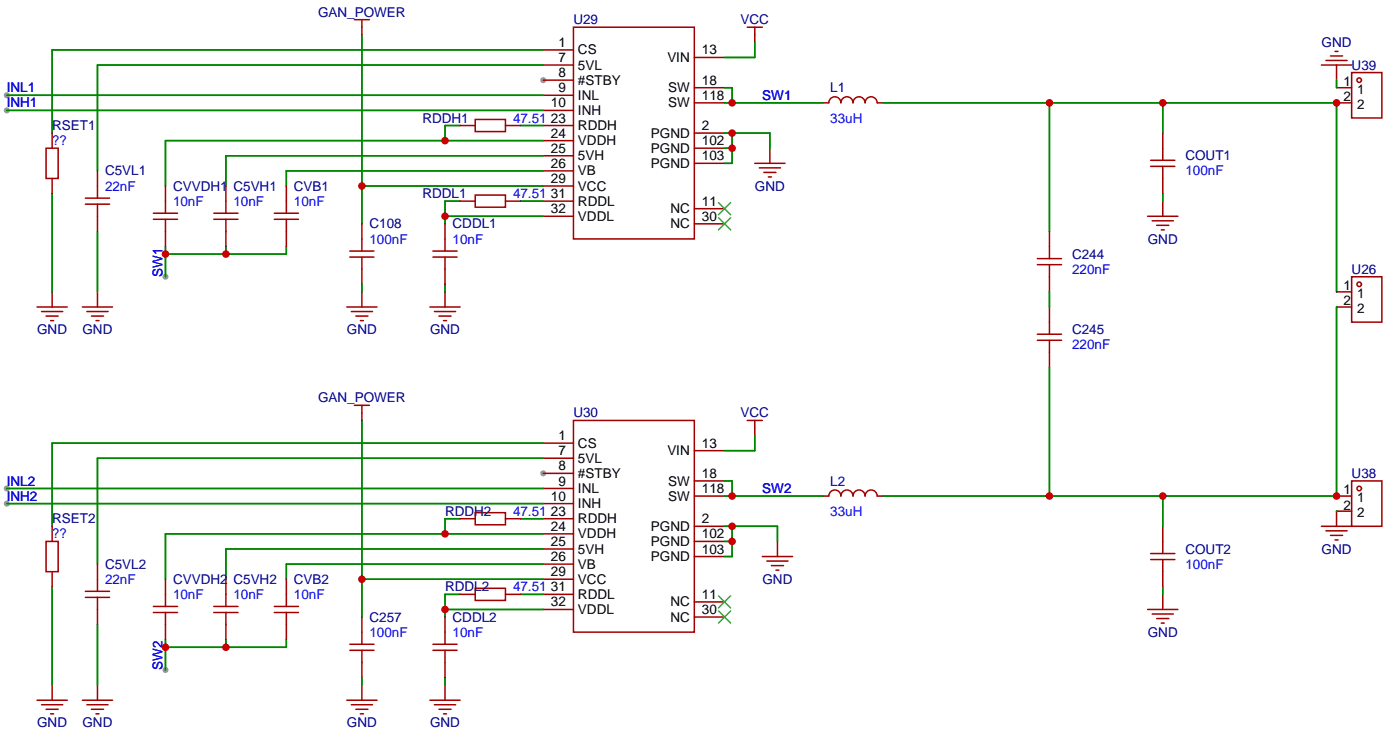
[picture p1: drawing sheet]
<svg xmlns="http://www.w3.org/2000/svg" width="235mm" height="123mm" viewBox="0 0 235 123" stroke-linecap="round" stroke-linejoin="round" font-family="sans-serif">
<g fill="#999">
<circle cx="91.3" cy="13.5" r=".51"/>
<circle cx="91.3" cy="79.5" r=".51"/>
<circle cx="1.1" cy="16" r=".51"/>
<circle cx="1.1" cy="18.5" r=".51"/>
<circle cx="27.8" cy="46.5" r=".51"/>
<circle cx="1.1" cy="82" r=".51"/>
<circle cx="1.1" cy="84.6" r=".51"/>
<circle cx="27.8" cy="112.5" r=".51"/>
</g>
<g fill="none" stroke="#a10000" stroke-width=".25">
<path d="M59.6 3.3h2.5M60.8 3.3v2.5M91.3 8.4h5.1M91.3 10.9h5.1M91.3 13.5h5.1M91.3 16h5.1M91.3 18.5h5.1M96.4 4.6h20.3v35.5h-20.3zM116.7 17.3h5.1M116.7 9.7h5.1M116.7 14.7h5.1M125.6 4.6h2.5"/>
<path d="M126.9 4.6v2.5M138.3 17.3h1a1.02 1.02 0 0 1 1-1 1.02 1.02 0 0 1 1.1 1 1.02 1.02 0 0 1 1-1 1.02 1.02 0 0 1 1 1 1.02 1.02 0 0 1 1-1 1.02 1.02 0 0 1 1 1 1.02 1.02 0 0 1 1-1 1.02 1.02 0 0 1 1 1h1.1M222.1 10.9h5.1M222.9 10.2h3.5M223.6 9.4h2.1M224.4 8.6h.5M224.7 17.3h2.5M224.7 14.7h2.5M224.7 10.9v2.6M227.2 12.2h5.1v7.6h-5.1zM7.7 24.9h2.1v5.1h-2.1zM8.8 22.4v2.5"/>
<path d="M8.8 30v2.5M14.4 34.3h4M14.4 33.3h4M16.4 28.7v4.6M16.4 34.3v4.6M25.8 36.8h4M25.8 35.8h4M27.8 31.2v4.6M27.8 36.8v4.6M35.9 36.8h4.1M35.9 35.8h4.1M38 31.2v4.6"/>
<path d="M38 36.8v4.6M46.1 36.8h4.1M46.1 35.8h4.1M48.1 31.2v4.6M48.1 36.8v4.6M60.8 37.6v4.6M74.8 37.6v4.6M77.3 21.1h2.6M77.3 33.8h2.6M79.9 20.1h5.1v2h-5.1zM79.9 32.8h5.1v2h-5.1zM85 21.1h2.5"/>
<path d="M85 33.8h2.5M91.3 36.3h5.1M91.3 21.1h5.1M91.3 23.6h5.1M91.3 26.2h5.1M91.3 28.7h5.1M91.3 31.2h5.1M91.3 33.8h5.1M116.7 35.1h5.1M116.7 22.4h5.1M116.7 37.6h5.1M116.7 24.9h5.1"/>
<path d="M116.7 27.4h5.1M126.9 27.4h5.1M127.6 28.2h3.6M128.4 29h2M129.2 29.7h.5M129.4 24.9v2.5M176.4 38.9v4.5M192.9 36.3h5.1M193.4 27.9h4.1M193.4 26.9h4.1M193.7 37.1h3.5M194.4 37.8h2.1"/>
<path d="M195.2 38.6h.5M195.5 22.4v4.5M195.5 27.9v4.6M195.5 33.8v2.5M6.2 51.6h5.1M7 52.3h3.5M7.7 53.1h2.1M8.5 53.8h.5M8.8 49v2.6M13.8 51.6h5.1M14.6 52.3h3.6M15.4 53.1h2"/>
<path d="M16.1 53.8h.5M16.4 49v2.6M58.3 51.6h5.1M58.8 42.2h4.1M58.8 43.2h4.1M59.1 52.3h3.5M59.8 53.1h2M60.6 53.8h.5M60.8 43.2v4.6M60.8 49v2.6M72.3 51.6h5M72.8 42.2h4"/>
<path d="M72.8 43.2h4M73 52.3h3.6M73.8 53.1h2M74.5 53.8h.6M74.8 43.2v4.6M74.8 49v2.6M174.4 44.5h4M174.4 43.4h4M174.4 57.2h4M174.4 56.1h4M176.4 44.5v4.5M176.4 51.6v4.5"/>
<path d="M176.4 57.2v4.5M224.7 49h2.5M224.7 51.6h2.5M227.2 46.5h5.1v7.6h-5.1zM59.6 68.1h2.5M60.8 68.1v2.5M91.3 74.4h5.1M91.3 77h5.1M91.3 79.5h5.1M96.4 70.6h20.3v35.6h-20.3zM116.7 75.7h5.1M125.6 70.6h2.5"/>
<path d="M126.9 70.6v2.6M7.7 90.9h2.1v5.1h-2.1zM8.8 88.4v2.5M8.8 96v2.6M14.4 99.3h4M16.4 94.7v4.6M27.8 97.3v4.6M38 97.3v4.6M48.1 97.3v4.6M77.3 87.1h2.6M77.3 99.8h2.6M79.9 86.1h5.1v2h-5.1z"/>
<path d="M79.9 98.8h5.1v2h-5.1zM85 87.1h2.5M85 99.8h2.5M91.3 82h5.1M91.3 84.6h5.1M91.3 87.1h5.1M91.3 89.7h5.1M91.3 92.2h5.1M91.3 94.7h5.1M91.3 97.3h5.1M91.3 99.8h5.1M116.7 83.3h5.1"/>
<path d="M116.7 80.8h5.1M116.7 88.4h5.1M116.7 90.9h5.1M116.7 93.5h5.1M128.1 93.5h5.1M128.9 94.2h3.6M129.7 95h2M130.4 95.8h.5M130.7 90.9v2.6M138.3 83.3h1M139.3 83.3a1.02 1.02 0 0 1 1-1 1.02 1.02 0 0 1 1.1 1M141.4 83.3a1.02 1.02 0 0 1 1-1 1.02 1.02 0 0 1 1 1"/>
<path d="M143.4 83.3a1.02 1.02 0 0 1 1-1 1.02 1.02 0 0 1 1 1M145.4 83.3a1.02 1.02 0 0 1 1-1 1.02 1.02 0 0 1 1 1h1.1M193.4 94h4.1M193.4 93h4.1M195.5 88.4v4.6M195.5 94v4.6M195.5 99.8v2.6M222.1 88.4h5.1M222.9 89.2h3.5M223.6 89.9h2.1M224.4 90.7h.5M224.7 83.3h2.5"/>
<path d="M227.2 80.8h5.1v7.6h-5.1zM227.2 85.9h-2.5v2.5M6.2 117.6h5.1M7 118.4h3.5M7.7 119.1h2.1M8.5 119.9h.5M8.8 115.1v2.5M13.8 117.6h5.1M14.4 100.3h4M14.6 118.4h3.6M15.4 119.1h2M16.1 119.9h.5"/>
<path d="M16.4 100.3v4.6M16.4 115.1v2.5M25.8 102.9h4M25.8 101.9h4M27.8 102.9v4.5M35.9 102.9h4.1M35.9 101.9h4.1M38 102.9v4.5M46.1 102.9h4.1M46.1 101.9h4.1M48.1 102.9v4.5M58.3 117.6h5.1"/>
<path d="M58.8 108.2h4.1M58.8 109.2h4.1M59.1 118.4h3.5M59.8 119.1h2M60.6 119.9h.5M60.8 103.6v4.6M60.8 109.2v4.6M60.8 115.1v2.5M72.3 117.6h5M72.8 108.2h4M72.8 109.2h4M73 118.4h3.6"/>
<path d="M73.8 119.1h2M74.5 119.9h.6M74.8 103.6v4.6M74.8 109.2v4.6M74.8 115.1v2.5M91.3 102.4h5.1M116.7 101.1h5.1M116.7 103.6h5.1M192.9 102.4h5.1M193.7 103.1h3.5M194.4 103.9h2.1M195.2 104.6h.5"/>
<circle cx="228.5" cy="13.5" r=".38"/>
<circle cx="228.5" cy="47.8" r=".38"/>
<circle cx="228.5" cy="82" r=".38"/>
</g>
<g fill="none" stroke="#008700" stroke-width=".25">
<path d="M1.1 16h90.2M1.1 18.5h90.2M60.8 5.8v31.8M91.3 10.9h-74.9v17.8M91.3 8.4h-82.5v14M121.8 17.3h16.5M121.8 14.7h1.3v2.6M126.9 7.1v2.6h-5.1M148.5 17.3h76.2v31.7M176.4 17.3v21.6M195.5 17.3v5.1M224.7 13.5v1.2"/>
<path d="M8.8 32.5v16.5M16.4 38.9v10.1M60.8 31.2h30.5M74.8 36.3h16.5M77.3 21.1h-2.5v2.5M77.3 33.8h-2.5v3.8M87.5 21.1h3.8M87.5 33.8h3.8M91.3 23.6h-63.5v7.6M91.3 26.2h-53.3v5M91.3 28.7h-43.2v2.5M121.8 22.4h7.6v2.5"/>
<path d="M121.8 24.9h1.3M123.1 22.4v5h-1.3M195.5 32.5v1.3M27.8 41.4v5.1M38 41.4v1.3M48.1 41.4v1.3h-20.3M60.8 47.8v1.2M74.8 47.8v1.2M176.4 49v2.6M224.7 51.6v31.7h-76.2M60.8 70.6v33M91.3 77h-74.9v17.7"/>
<path d="M91.3 74.4h-82.5v14M126.9 73.2v2.5h-5.1M176.4 61.7v21.6M1.1 82h90.2M1.1 84.6h90.2M8.8 98.6v16.5M60.8 97.3h30.5M77.3 87.1h-2.5v2.6M77.3 99.8h-2.5v3.8M87.5 87.1h3.8M87.5 99.8h3.8M91.3 89.7h-63.5v7.6"/>
<path d="M91.3 92.2h-53.3v5.1M91.3 94.7h-43.2v2.6M121.8 80.8h1.3v2.5M121.8 88.4h8.9v2.5M121.8 90.9h1.3M121.8 83.3h16.5M123.1 88.4v5.1h-1.3M195.5 83.3v5.1M195.5 98.6v1.2M224.7 85.9h.1M16.4 104.9v10.2M27.8 107.4v5.1"/>
<path d="M38 107.4v1.3M48.1 107.4v1.3h-20.3M60.8 113.8v1.3M74.8 113.8v1.3M74.8 102.4h16.5"/>
</g>
<path d="M120.8 34l2 2.1M120.8 36.6l2 2M122.8 34l-2 2.1M122.8 36.6l-2 2M120.8 100.1l2 2M120.8 102.6l2 2M122.8 100.1l-2 2M122.8 102.6l-2 2" fill="none" stroke="#3c3" stroke-width=".25"/>
<g fill="#c00">
<circle cx="176.4" cy="17.3" r=".63"/>
<circle cx="195.5" cy="17.3" r=".63"/>
<circle cx="224.7" cy="17.3" r=".63"/>
<circle cx="123.1" cy="22.4" r=".63"/>
<circle cx="123.1" cy="24.9" r=".63"/>
<circle cx="74.8" cy="23.6" r=".63"/>
<circle cx="27.8" cy="42.7" r=".63"/>
<circle cx="38" cy="42.7" r=".63"/>
<circle cx="74.8" cy="36.3" r=".63"/>
<circle cx="60.8" cy="31.2" r=".63"/>
<circle cx="123.1" cy="17.3" r=".63"/>
<circle cx="123.1" cy="88.4" r=".63"/>
<circle cx="123.1" cy="90.9" r=".63"/>
<circle cx="74.8" cy="89.7" r=".63"/>
<circle cx="27.8" cy="108.7" r=".63"/>
<circle cx="38" cy="108.7" r=".63"/>
<circle cx="74.8" cy="102.4" r=".63"/>
<circle cx="60.8" cy="97.3" r=".63"/>
<circle cx="123.1" cy="83.3" r=".63"/>
<circle cx="195.5" cy="83.3" r=".63"/>
<circle cx="176.4" cy="83.3" r=".63"/>
<circle cx="224.7" cy="83.3" r=".63"/>
</g>
<g font-size="2.3" fill="#000080">
<text x="53.5" y="2.8">GAN_POWER</text>
<text x="96.4" y="4.1">U29</text>
<text x="124.5" y="4.1">VCC</text>
<text x="222.1" y="7.9">GND</text>
<text x="227.2" y="11.7">U39</text>
<text x="139.6" y="15.5">L1</text>
<text x="8.8" y="21.9">RSET1</text>
<text x="71" y="20.6">RDDH1</text>
<text x="17.7" y="29.5">C5VL1</text>
<text x="199.3" y="26.9">COUT1</text>
<text x="29.1" y="32">CVVDH1</text>
<text x="39.2" y="32">C5VH1</text>
<text x="49.4" y="32">CVB1</text>
<text x="71" y="33.3">RDDL1</text>
<text x="126.9" y="32">GND</text>
<text x="62.1" y="38.4">C108</text>
<text x="76.1" y="38.4">CDDL1</text>
<text x="192.9" y="40.9">GND</text>
<text x="180.2" y="43.4">C244</text>
<text x="227.2" y="46">U26</text>
<text x="6.2" y="56.1">GND</text>
<text x="13.9" y="56.1">GND</text>
<text x="58.3" y="56.1">GND</text>
<text x="72.3" y="56.1">GND</text>
<text x="180.2" y="56.1">C245</text>
<text x="53.5" y="67.6">GAN_POWER</text>
<text x="96.4" y="70.1">U30</text>
<text x="124.5" y="70.1">VCC</text>
<text x="139.6" y="81.5">L2</text>
<text x="227.2" y="80.3">U38</text>
<text x="8.8" y="87.9">RSET2</text>
<text x="74.8" y="86.6">RDDH2</text>
<text x="17.7" y="95.5">C5VL2</text>
<text x="199.3" y="93">COUT2</text>
<text x="222.1" y="93">GND</text>
<text x="29.1" y="98.1">CVVDH2</text>
<text x="39.2" y="98.1">C5VH2</text>
<text x="49.4" y="98.1">CVB2</text>
<text x="74.8" y="99.3">RDDL2</text>
<text x="128.2" y="98.1">GND</text>
<text x="62.1" y="104.4">C257</text>
<text x="76.1" y="104.4">CDDL2</text>
<text x="192.9" y="106.9">GND</text>
<text x="6.2" y="122.2">GND</text>
<text x="13.9" y="122.2">GND</text>
<text x="58.3" y="122.2">GND</text>
<text x="72.3" y="122.2">GND</text>
</g>
<g font-size="2.3">
<text x="93.9" y="7.9">1</text>
<text x="93.9" y="10.4">7</text>
<text x="97.2" y="9.2">CS</text>
<text x="97.2" y="11.7">5VL</text>
<text x="112.2" y="10.4">VIN</text>
<text x="118" y="9.2">13</text>
<text x="93.9" y="13">8</text>
<text x="93.9" y="15.5">9</text>
<text x="97.2" y="14.2">#STBY</text>
<text x="97.2" y="16.8">INL</text>
<text x="112.3" y="15.5">SW</text>
<text x="118" y="14.2">18</text>
<text x="118" y="16.8">118</text>
<text x="225.8" y="14.5">1</text>
<text x="225.8" y="17">2</text>
<text x="228.1" y="15.7">1</text>
<text x="92.6" y="18">10</text>
<text x="92.6" y="20.6">23</text>
<text x="92.6" y="23.1">24</text>
<text x="97.2" y="19.3">INH</text>
<text x="97.2" y="21.9">RDDH</text>
<text x="109.4" y="23.1">PGND</text>
<text x="112.3" y="18">SW</text>
<text x="118" y="21.9">2</text>
<text x="228.1" y="18.3">2</text>
<text x="92.6" y="25.7">25</text>
<text x="92.6" y="28.2">26</text>
<text x="97.2" y="24.4">VDDH</text>
<text x="97.2" y="26.9">5VH</text>
<text x="97.2" y="29.5">VB</text>
<text x="109.4" y="25.7">PGND</text>
<text x="109.4" y="28.2">PGND</text>
<text x="118" y="24.4">102</text>
<text x="118" y="26.9">103</text>
<text x="92.6" y="30.7">29</text>
<text x="92.6" y="33.3">31</text>
<text x="92.6" y="35.8">32</text>
<text x="97.2" y="32">VCC</text>
<text x="97.2" y="34.6">RDDL</text>
<text x="112.7" y="35.8">NC</text>
<text x="118" y="34.6">11</text>
<text x="97.2" y="37.1">VDDL</text>
<text x="112.7" y="38.4">NC</text>
<text x="118" y="37.1">30</text>
<text x="225.8" y="48.8">1</text>
<text x="225.8" y="51.3">2</text>
<text x="228.1" y="50">1</text>
<text x="228.1" y="52.6">2</text>
<text x="93.9" y="73.9">1</text>
<text x="93.9" y="76.5">7</text>
<text x="97.2" y="75.2">CS</text>
<text x="97.2" y="77.7">5VL</text>
<text x="112.2" y="76.5">VIN</text>
<text x="118" y="75.2">13</text>
<text x="93.9" y="79">8</text>
<text x="93.9" y="81.5">9</text>
<text x="97.2" y="80.3">#STBY</text>
<text x="97.2" y="82.8">INL</text>
<text x="112.3" y="81.5">SW</text>
<text x="118" y="80.3">18</text>
<text x="118" y="82.8">118</text>
<text x="225.8" y="83">1</text>
<text x="92.6" y="84.1">10</text>
<text x="92.6" y="86.6">23</text>
<text x="92.6" y="89.2">24</text>
<text x="97.2" y="85.4">INH</text>
<text x="97.2" y="87.9">RDDH</text>
<text x="109.4" y="89.2">PGND</text>
<text x="112.3" y="84.1">SW</text>
<text x="118" y="87.9">2</text>
<text x="225.8" y="85.6">2</text>
<text x="228.1" y="84.3">1</text>
<text x="228.1" y="86.9">2</text>
<text x="92.6" y="91.7">25</text>
<text x="92.6" y="94.2">26</text>
<text x="97.2" y="90.4">VDDH</text>
<text x="97.2" y="93">5VH</text>
<text x="97.2" y="95.5">VB</text>
<text x="109.4" y="91.7">PGND</text>
<text x="109.4" y="94.2">PGND</text>
<text x="118" y="90.4">102</text>
<text x="118" y="93">103</text>
<text x="92.6" y="96.8">29</text>
<text x="92.6" y="99.3">31</text>
<text x="92.6" y="101.9">32</text>
<text x="97.2" y="98.1">VCC</text>
<text x="97.2" y="100.6">RDDL</text>
<text x="112.7" y="101.9">NC</text>
<text x="118" y="100.6">11</text>
<text x="97.2" y="103.1">VDDL</text>
<text x="112.7" y="104.4">NC</text>
<text x="118" y="103.1">30</text>
</g>
<g font-size="2.3" fill="#00f">
<text x="1.1" y="15.5">INL1</text>
<text x="128.1" y="16.8">SW1</text>
<text x="1.1" y="18">INH1</text>
<text x="86.2" y="20.6">47.51</text>
<text x="139.6" y="20.6">33uH</text>
<text x="8.8" y="24.4">??</text>
<text x="199.3" y="29.5">100nF</text>
<text x="17.7" y="32">22nF</text>
<text x="29.1" y="34.6">10nF</text>
<text x="39.2" y="34.6">10nF</text>
<text x="49.4" y="34.6">10nF</text>
<text x="86.2" y="33.3">47.51</text>
<text x="62.1" y="40.9">100nF</text>
<text x="76.1" y="40.9">10nF</text>
<text x="27.3" y="46.5" transform="rotate(-90 27.3 46.5)">SW1</text>
<text x="180.2" y="46">220nF</text>
<text x="180.2" y="58.7">220nF</text>
<text x="1.1" y="81.5">INL2</text>
<text x="128.1" y="82.8">SW2</text>
<text x="1.1" y="84.1">INH2</text>
<text x="86.2" y="86.6">47.51</text>
<text x="139.6" y="86.6">33uH</text>
<text x="8.8" y="90.4">??</text>
<text x="199.3" y="95.5">100nF</text>
<text x="17.7" y="98.1">22nF</text>
<text x="29.1" y="100.6">10nF</text>
<text x="39.2" y="100.6">10nF</text>
<text x="49.4" y="100.6">10nF</text>
<text x="86.2" y="99.3">47.51</text>
<text x="62.1" y="106.9">100nF</text>
<text x="76.1" y="106.9">10nF</text>
<text x="27.3" y="112.5" transform="rotate(-90 27.3 112.5)">SW2</text>
</g>
</svg>
